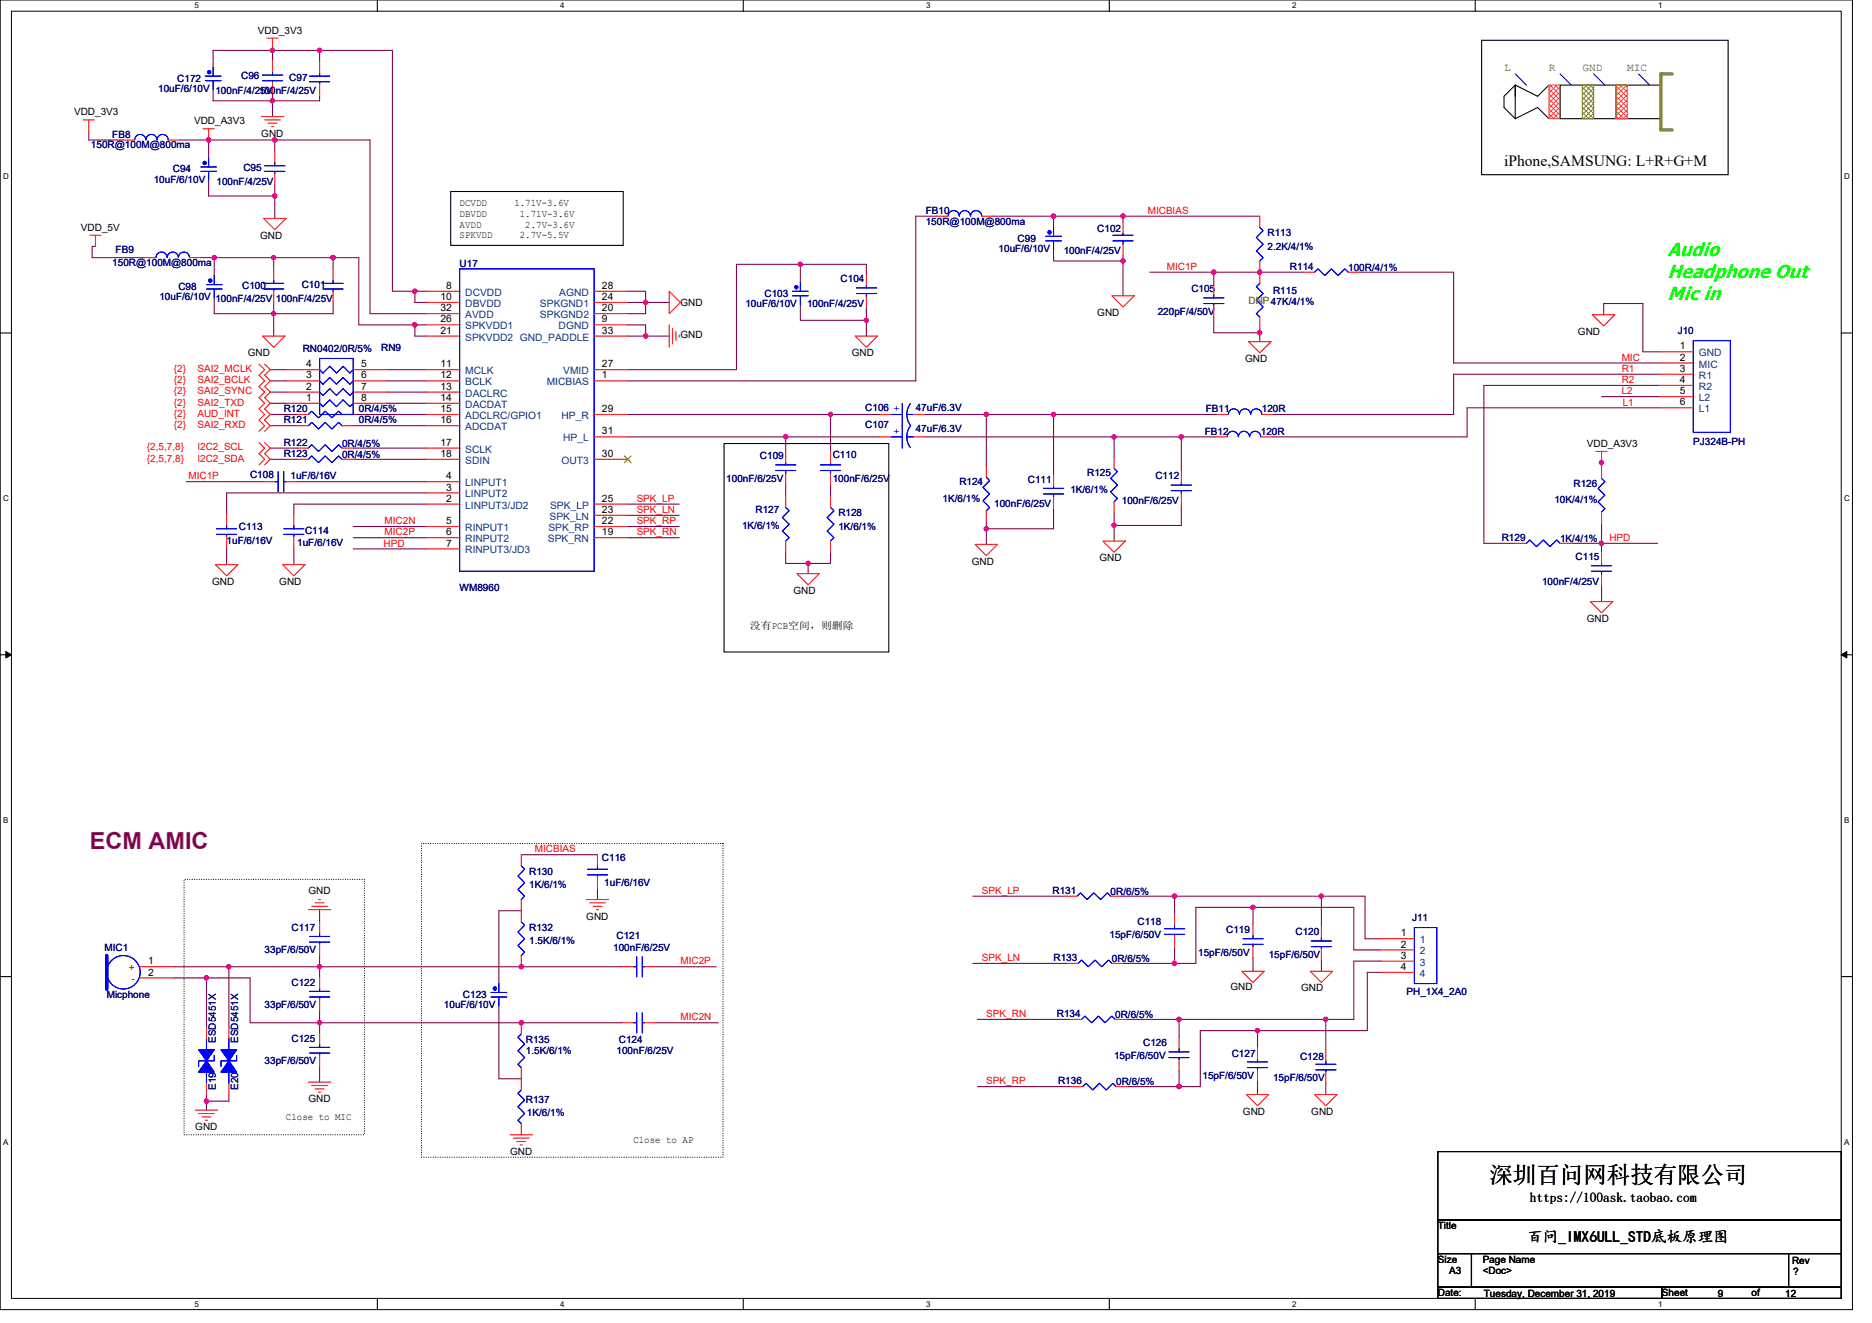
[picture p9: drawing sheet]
<svg xmlns="http://www.w3.org/2000/svg" width="297mm" height="210mm" viewBox="0 0 297 210" stroke-linecap="round" stroke-linejoin="round" font-family="sans-serif">
<path d="M0 0h293.9v207.9h-293.9zM1.8 1.8h290.4v204.3h-290.4z" fill="none" stroke="#000" stroke-width=".16"/>
<g fill="#fff">
<path d="M30.8 .2h.7v1.4h-.7z"/>
<path d="M30.8 206.3h.7v1.4h-.7z"/>
</g>
<path d="M59.9 0v1.8M59.9 206.1v1.8" fill="none" stroke="#000" stroke-width=".17"/>
<g fill="#fff">
<path d="M88.9 .2h.7v1.4h-.7z"/>
<path d="M88.9 206.3h.7v1.4h-.7z"/>
</g>
<path d="M117.9 0v1.8M117.9 206.1v1.8" fill="none" stroke="#000" stroke-width=".17"/>
<g fill="#fff">
<path d="M147 .2h.7v1.4h-.7z"/>
<path d="M147 206.3h.7v1.4h-.7z"/>
</g>
<path d="M176 0v1.8M176 206.1v1.8" fill="none" stroke="#000" stroke-width=".17"/>
<g fill="#fff">
<path d="M205 .2h.7v1.4h-.7z"/>
<path d="M205 206.3h.7v1.4h-.7z"/>
</g>
<path d="M234.1 0v1.8M234.1 206.1v1.8" fill="none" stroke="#000" stroke-width=".17"/>
<g fill="#fff">
<path d="M263.1 .2h.7v1.4h-.7z"/>
<path d="M263.1 206.3h.7v1.4h-.7z"/>
<path d="M.5 27.3h.9v1.4h-.9z"/>
<path d="M292.6 27.3h.9v1.4h-.9z"/>
<path d="M.5 78.4h.9v1.4h-.9z"/>
<path d="M292.6 78.4h.9v1.4h-.9z"/>
</g>
<path d="M0 52.9h1.8M292.2 52.9h1.7" fill="none" stroke="#000" stroke-width=".17"/>
<g fill="#fff">
<path d="M.5 129.5h.8v1.4h-.8z"/>
<path d="M292.6 129.5h.9v1.4h-.9z"/>
</g>
<path d="M0 103.9h1.8M292.2 103.9h1.7" fill="none" stroke="#000" stroke-width=".17"/>
<path d="M.9 103.4l.9 .5-.9 .5zM292.2 103.9l.8-.5v1z" fill="#000" stroke="#000" stroke-width=".16"/>
<g fill="#fff">
<path d="M.5 180.5h.8v1.4h-.8z"/>
<path d="M292.6 180.5h.9v1.4h-.9z"/>
</g>
<g fill="none" stroke="#000" stroke-width=".17">
<path d="M235.1 6.4h39.1v21.3h-39.1zM240.4 13.5l-1.7 1.8v1.8l1.7 1.7M240.4 13.5v1.8M240.4 13.5v5.3M240.4 13.5l3.6 1.8 1.8-1.8M240.4 18.8l3.6-1.7 1.8 1.7M247.5 13.5h16v5.3h-16zM251.1 13.5v5.3M256.4 13.5v5.3M71.5 30.4h27.4v8.5h-27.4zM114.9 70.4h26.1v33.1h-26.1zM0 155h1.8"/>
<path d="M292.2 155h1.7M228.2 182.8h64v10.8h-64zM228.2 193.6h64v5.4h-64zM228.2 199h5.3v5.3h-5.3zM233.5 199h50.3v5.3h-50.3zM283.8 199h8.4v5.3h-8.4zM228.2 204.3h35.5v1.8h-35.5zM263.7 204.3h28.5v1.8h-28.5z"/>
</g>
<path d="M29.2 139.6h28.6v40.5h-28.6zM66.9 133.9h47.8v49.8h-47.8z" fill="none" stroke="#000" stroke-width=".17" stroke-dasharray="0 .3"/>
<path d="M265.3 11.7h-1.8v8.9h1.8" fill="none" stroke="#808040" stroke-width=".53"/>
<g fill="#ff8000" stroke="#ff8000" stroke-width=".17">
<path d="M245.8 13.5v5.3h1.7v-5.3z" fill-rule="evenodd"/>
<path d="M256.4 13.5v5.3h1.8v-5.3z" fill-rule="evenodd"/>
</g>
<path d="M251.1 13.5v5.3h1.8v-5.3z" fill-rule="evenodd" fill="#808000" stroke="#808000" stroke-width=".17"/>
<g fill="none" stroke="#00f" stroke-width=".17">
<path d="M32.6 12.8h2.5M32.6 12.1h2.5M33.8 10.7v1.4M33.8 12.8v1.4M41.7 11.9h3.1M41.7 12.8h3.1M43.2 12.8v.4M43.2 11.4v.5M49.1 12.1h3.2M49.1 13h3.2M50.7 13v.3M50.7 11.6v.5"/>
<path d="M240.4 11.7l1.8 1.8M260 11.7l1.8 1.8M21.4 22.2a.88 .88 0 0 1 .9-.9 .88 .88 0 0 1 .8 .9M23.2 22.2a.88 .88 0 0 1 .8-.9 .88 .88 0 0 1 .9 .9 .89 .89 0 0 1 .9-.9 .89 .89 0 0 1 .9 .9M31.9 27.2h2.5M31.9 26.5h2.5M33.1 25.1v1.4M33.1 27.2v1.4M42 26.3h3.2M42 27.2h3.2M43.6 27.2v.4M43.6 25.8v.5"/>
<path d="M150.4 34.3a.88 .88 0 0 1 .9-.9 .88 .88 0 0 1 .9 .9 .89 .89 0 0 1 .9-.9 .89 .89 0 0 1 .9 .9 .89 .89 0 0 1 .9-.9 .89 .89 0 0 1 .9 .9M165.9 38.2h2.5M165.9 37.5h2.5M167.2 36.1v1.4M167.2 38.2v1.4M176.6 38.2h3.2M176.6 37.3h3.2M178.2 37v.3M178.2 38.2v.6M199.9 36.1l.5 .5-1.1 1.1 1.1 1.1-1.1 1 1.1 1.1-.5 .5M24.8 40.9a.88 .88 0 0 1 .8-.9 .88 .88 0 0 1 .9 .9 .89 .89 0 0 1 .9-.9 .89 .89 0 0 1 .9 .9M28.3 40.9a.88 .88 0 0 1 .9-.9 .88 .88 0 0 1 .9 .9"/>
<path d="M32.8 45.9h2.4M32.8 45.2h2.4M34 43.7v1.5M34 45.9v1.4M41.8 45h3.2M41.8 45.9h3.2M43.4 45.9v.3M43.4 44.4v.6M50.7 56.9h5.3v8.9h-5.3zM50.7 58.7l.5 .5 1.1-1.1 1.1 1.1 1-1.1 1.1 1.1 .5-.5M51.2 45h3.2M51.2 45.9h3.2"/>
<path d="M52.8 45.9v.3M52.8 44.4v.6M72.9 42.7h21.4v48h-21.4zM125.7 46.9h2.5M125.7 46.2h2.5M127 44.8v1.4M127 46.9v1.5M135.9 46.6h3.2M135.9 45.7h3.2M137.5 45.3v.4M137.5 46.6v.5M191 47.3h3.2"/>
<path d="M191 48.2h3.2M192.6 48.2v.3M192.6 46.8v.5M199.9 45l-.6 .5 1.1 1.1-1.1 1 1.1 1.1-1.1 1.1 .6 .5M208.6 43.2l.5-.5 1.1 1 1.1-1 1 1 1.1-1 .5 .5M268.7 54.1h5.9v14.5h-5.9zM43.6 76.5h.5M44.1 74.8v3.3M45 74.8v3.3M45 76.5h.4M48.9 71.1l.6-.5 1 1 1.1-1 1.1 1 1-1 .6 .5M48.9 65.8l.6-.5 1 1 1.1-1 1.1 1 1-1 .6 .5"/>
<path d="M48.9 72.9l.6-.5 1 1 1.1-1 1.1 1 1-1 .6 .5M48.9 67.6l.6-.6 1 1.1 1.1-1.1 1.1 1.1 1-1.1 .6 .6M50.7 62.2l.5 .6 1.1-1.1 1.1 1.1 1-1.1 1.1 1.1 .5-.6M50.7 60.5l.5 .5 1.1-1.1 1.1 1.1 1-1.1 1.1 1.1 .5-.5M56 64l-.5 .5-1.1-1-1 1-1.1-1-1.1 1-.5-.5M123.1 74.7h3.2M123.1 73.8h3.2M124.7 73.4v.4M124.7 74.7v.5M130.2 74.7h3.2M130.2 73.8h3.2M131.8 73.4v.4"/>
<path d="M131.8 74.7v.5M141.4 69.3h1.8M141.4 65.8h1.8M143.2 64v7.1M143.9 69.3h1M143.9 65.8h1M144.5 67.6a2.86 2.86 0 0 0 0 3.4M144.5 64.1a2.86 2.86 0 0 0 0 3.4M156.5 75.7l.5 .6-1 1 1 1.1-1 1.1 1 1-.5 .6M165.6 78.4h3.2M165.6 77.5h3.2M167.2 77.2v.3"/>
<path d="M167.2 78.4v.6M176.8 74.3l.5 .5-1.1 1.1 1.1 1.1-1.1 1.1 1.1 1-.5 .6M185.8 77.9h3.2M185.8 77h3.2M187.4 76.6v.4M187.4 77.9v.5M194.7 69.3a.88 .88 0 0 1 .9-.8 .88 .88 0 0 1 .9 .8M194.9 65.8a.88 .88 0 0 1 .9-.9 .88 .88 0 0 1 .9 .9M196.5 69.3a.88 .88 0 0 1 .9-.8 .88 .88 0 0 1 .9 .8M196.7 65.8a.88 .88 0 0 1 .9-.9 .88 .88 0 0 1 .8 .9M198.3 69.3a.88 .88 0 0 1 .9-.8 .88 .88 0 0 1 .8 .8M198.5 65.8a.88 .88 0 0 1 .8-.9 .88 .88 0 0 1 .9 .9"/>
<path d="M254.1 75.9l.6 .6-1.1 1 1.1 1.1-1.1 1.1 1.1 1-.6 .6M34.4 83.9h3.1M34.4 84.8h3.1M36 84.8v.4M36 83.4v.5M45 83.9h3.2M45 84.8h3.2M46.6 84.8v.4M46.6 83.4v.5M124.7 80.5l.5 .6-1.1 1 1.1 1.1-1.1 1.1 1.1 1-.5 .6M131.8 80.5l.5 .6-1 1 1 1.1-1 1.1 1 1-.5 .6M242.2 86.2l.5-.5 1.1 1.1 1.1-1.1 1 1.1 1.1-1.1 .5 .5"/>
<path d="M252.5 90.7h3.2M252.5 89.8h3.2M254.1 89.4v.4M254.1 90.7v.5M82.7 137.4l.5 .6-1 1 1 1.1-1 1.1 1 1-.5 .6M93.2 138h3.2M93.2 138.9h3.2M94.8 138.9v.3M94.8 137.4v.6M49.1 148.6h3.2M49.1 149.5h3.2M49.1 157.4h3.2"/>
<path d="M49.1 158.2h3.2M50.7 149.5v.4M50.7 148.1v.5M50.7 158.2v.4M50.7 156.8v.6M77.9 158.2h2.5M77.9 157.5h2.5M79.2 156.1v1.4M79.2 158.2v1.5M82.7 146.3l.5 .6-1 1 1 1.1-1 1.1 1 1-.5 .6M100.5 153.4h.5M101 151.8v3.2"/>
<path d="M101.9 151.8v3.2M101.9 153.4h.4M170.9 142.2l.5-.5 1.1 1.1 1.1-1.1 1 1.1 1.1-1.1 .5 .5M171.1 152.9l.5-.5 1.1 1 1.1-1 1 1 1.1-1 .5 .5M184.8 147.4h3.2M184.8 148.3h3.2M186.4 148.3v.3M186.4 146.9v.5M197.2 149h3.2M197.2 149.9h3.2M198.8 149.9v.3M198.8 148.5v.5"/>
<path d="M208.1 149.4h3.2M208.1 150.2h3.2M209.7 150.2v.4M209.7 148.8v.6M224.4 147.2h3.6v8.9h-3.6zM32.8 164.8v1.8M32.8 170.2v1.7M34 167.5v.9h-2.5v.9M36.3 164.8v1.8M36.3 170.2v1.7M37.5 167.5v.9h-2.4v.9M49.1 166.2h3.2"/>
<path d="M49.1 167.1h3.2M50.7 167.1v.4M50.7 165.7v.5M82.7 173l-.5 .5 1 1.1-1 1.1 1 1-1 1.1 .5 .5M82.7 164.1l-.5 .5 1 1.1-1 1.1 1 1.1-1 1 .5 .5M100.5 162.3h.5M101 160.7v3.2M101.9 160.7v3.2M101.9 162.3h.4M171.6 161.8l.5-.5 1.1 1 1.1-1 1 1 1.1-1 .6 .5M171.8 172.5l.5-.6 1.1 1.1 1.1-1.1 1 1.1 1.1-1.1 .5 .6M185.5 167h3.2"/>
<path d="M185.5 167.9h3.2M187.1 167.9v.3M187.1 166.4v.6M197.9 168.6h3.2M197.9 169.4h3.2M199.5 169.4v.4M199.5 168v.6M208.8 168.9h3.2M208.8 169.8h3.2M210.4 169.8v.4M210.4 168.4v.5"/>
<circle cx="19.6" cy="154.3" r="2.66"/>
</g>
<path d="M247.5 11.7l1.8 1.8M252.9 11.7l1.8 1.8" fill="none" stroke="#0000a0" stroke-width=".17"/>
<g fill="none" stroke="#800040" stroke-width=".17">
<path d="M33.8 14.2v1.8h9.4M43.2 7.8v.2M43.2 14.9v1.1M43.2 16v2.5M43.2 8h7.5M43.2 8v1.6M43.2 8h-9.4v2.7M50.7 8v1.8M50.7 15.1v.9h-7.5M50.7 8h11.6v38.2h3.5M14.1 20.8v1.4h5.5M15.2 39.1h-.6v1.8h8.4"/>
<path d="M28.5 22.2h4.6M33.1 22.2v2.9M33.1 22.2h10.5M33.1 28.6v2.5h10.5v3.6M43.6 22.2h15.1v27.6h8.9M43.6 29.3v1.8M43.6 22.2v1.8M148.7 34.3h-3.4v26.2h-45.7M157.6 34.3h9.6M167.2 39.6v1.8h11v5.5M167.2 34.3v1.8M167.2 34.3h11"/>
<path d="M178.2 34.3h21.7M178.2 34.3v.9M31.9 40.9h2.1M34 40.9h9.4M34 47.3v2.5h9.4M34 40.9v2.8M42.9 58.7h2.5M43.4 48v1.8M43.4 40.9h9.4M43.4 40.9v1.8M43.4 49.8v3.5M52.8 40.9v1.8"/>
<path d="M52.8 40.9h4.1v10.7h8.9M52.8 48v1.8h-9.4M61.4 58.7h6.2M65.8 46.2h1.8M65.8 51.6h1.8M65.8 46.2v1.8h1.8M65.8 51.6v1.7h1.8M99.6 48h2.8v1.8h-2.8M99.6 51.6h2.8v1.7M99.6 46.2h2.8v1.8h3.8M99.6 53.3h2.8M102.4 53.3h3.8"/>
<path d="M127 42h10.5v1.6M127 48.4v2.4h10.5v2.5M127 42v2.8M127 42h-10.1v16.7h-17.3M137.5 48.9v1.9M178.2 40.5v.9M182.5 43.2h10.1M192.6 43.2v1.8M192.6 43.2h14.2M192.6 50.3v2.5h7.3M199.9 52.1v.7M199.9 52.8v1.4"/>
<path d="M215.7 43.2h14.9l.1 14.4h32.7M254.5 50v-1.8h6.2v7.6h2.7M263.4 59.4h-32.8l.1 6.4h-28.7M29.5 76.5h12.3M42.9 71.1h4.3M42.9 72.9h4.3M42.9 64h2.5M42.9 62.2h2.5M42.9 60.5h2.5M42.9 65.8h4.3M42.9 67.6h4.3M47.2 76.5h20.4"/>
<path d="M56 67.6h11.6M56 65.8h11.6M56 71.1h11.6M56 72.9h11.6M61.4 64h6.2M61.4 60.5h6.2M61.4 62.2h6.2M67.6 78.2h-31.6v3.4M99.6 69.3h25.1M99.6 65.8h32.2M124.7 69.3h14.9M124.7 77v1.8"/>
<path d="M124.7 69.3v2.3M131.8 65.8v5.8M131.8 77v1.8M131.8 65.8h7.8M146.7 69.3h30.1M146.7 65.8h9.8v8.2M156.5 65.8h10.7v9.6M167.2 65.8h25.9M176.8 69.3h10.6M176.8 69.3v3.2M187.4 69.3h5.6M187.4 69.3v5.5"/>
<path d="M254.1 73.3v.8M254.1 62.9h9.3M263.4 64.7h-30.6v4.6h-31M263.4 61.2h-27.9v25h4.9M36 87v2.6M46.6 87v2.6M56 85.3h11.6M56 83.6h11.6M56 87.1h11.6M67.6 80h-21v1.6M99.6 85.3h8.2M99.6 83.6h8.2"/>
<path d="M99.6 81.8h8.2M99.6 80h8.2M124.7 87.7v1.7h3.5M128.2 89.4v1.6M131.8 87.7v1.7h-3.6M156.5 83.9v2.5M156.5 82.8v1.1M167.2 80.7v3.2h-10.7M176.8 81.4v2M176.8 83.4v2.5M187.4 80.2v3.2h-10.6M249.3 86.2h4.8"/>
<path d="M254.1 83v3.2M254.1 86.2h8.9M254.1 86.2v1.5M254.1 93v2.5M82.7 135.7h12.1M27.6 155.2h5.2M27.6 153.4h8.7M32.8 155.2v7.8M32.8 155.2h6.9v7.1h11M36.3 153.4v9.6M36.3 153.4h14.4M50.7 153.4v1.6"/>
<path d="M50.7 151.7v1.7M50.7 144.4v1.9M50.7 153.4h48M79.2 159.7v11.5h3.5M82.7 144.5h-3.5v11.6M94.8 141v1.8M104.1 153.4h9.6M154.4 142.2h14.7M154.4 152.9h14.9M178 142.2h8.4v2.9M178.2 152.9h8.2M186.4 150.4v2.5"/>
<path d="M186.4 142.2h23.3M198.8 144h-9v8.9h-3.4M198.8 144h16v6.8h4.3M198.8 152v2.2M198.8 144v2.7M209.7 142.2h6.9v6.8h2.5M209.7 152.4v1.8M209.7 142.2v4.8M219.1 154.3h-2.1v9.3h-17.5M219.1 152.5h-4.3v9.3h-4.4M32.8 173.7v1.1M32.8 174.8v1.4"/>
<path d="M36.3 173.7v1.1h-3.5M50.7 160.4v1.9M50.7 169.3v2.4M50.7 162.3v1.6M50.7 162.3h48M104.1 162.3h9.9M155.1 161.8h14.7M155.1 172.5h14.9M178.7 161.8h8.4v2.8M178.9 172.5h8.2M187.1 161.8h23.3M187.1 170v2.5"/>
<path d="M199.5 166.2v-2.6h-9v8.9h-3.4M199.5 171.6v2.1M210.4 161.8v4.8M210.4 171.9v1.8"/>
</g>
<g fill="#f0f" stroke="#f0f" stroke-width=".17">
<circle cx="156.5" cy="65.8" r=".35"/>
<circle cx="43.6" cy="22.2" r=".35"/>
<circle cx="33.1" cy="22.2" r=".34"/>
<circle cx="43.6" cy="31.1" r=".35"/>
<circle cx="65.8" cy="46.2" r=".35"/>
<circle cx="156.5" cy="83.9" r=".35"/>
<circle cx="176.8" cy="69.3" r=".34"/>
<circle cx="176.8" cy="83.4" r=".34"/>
<circle cx="167.2" cy="65.8" r=".35"/>
<circle cx="187.4" cy="69.3" r=".34"/>
<circle cx="65.8" cy="51.5" r=".35"/>
<circle cx="167.2" cy="34.3" r=".35"/>
<circle cx="178.2" cy="41.4" r=".35"/>
<circle cx="102.4" cy="48" r=".34"/>
<circle cx="127" cy="41.9" r=".34"/>
<circle cx="137.5" cy="50.8" r=".35"/>
<circle cx="102.4" cy="53.3" r=".34"/>
<circle cx="186.4" cy="142.2" r=".35"/>
<circle cx="186.4" cy="152.9" r=".35"/>
<circle cx="209.6" cy="142.2" r=".34"/>
<circle cx="198.8" cy="144" r=".35"/>
<circle cx="43.4" cy="40.9" r=".34"/>
<circle cx="34" cy="40.9" r=".34"/>
<circle cx="43.4" cy="49.8" r=".34"/>
<circle cx="52.8" cy="40.9" r=".35"/>
<circle cx="199.9" cy="43.2" r=".34"/>
<circle cx="192.6" cy="43.2" r=".35"/>
<circle cx="178.2" cy="34.3" r=".35"/>
<circle cx="199.9" cy="52.8" r=".34"/>
<circle cx="199.5" cy="163.6" r=".35"/>
<circle cx="210.4" cy="161.8" r=".35"/>
<circle cx="187.1" cy="161.8" r=".35"/>
<circle cx="187.1" cy="172.5" r=".35"/>
<circle cx="82.7" cy="153.4" r=".35"/>
<circle cx="50.7" cy="153.4" r=".35"/>
<circle cx="82.7" cy="162.3" r=".35"/>
<circle cx="50.7" cy="162.3" r=".35"/>
<circle cx="36.3" cy="153.4" r=".34"/>
<circle cx="32.7" cy="155.2" r=".34"/>
<circle cx="32.7" cy="174.8" r=".34"/>
<circle cx="131.8" cy="65.8" r=".34"/>
<circle cx="124.7" cy="69.3" r=".34"/>
<circle cx="128.2" cy="89.4" r=".34"/>
<circle cx="254.1" cy="86.2" r=".34"/>
<circle cx="43.2" cy="8" r=".35"/>
<circle cx="43.2" cy="16" r=".35"/>
<circle cx="50.7" cy="8" r=".35"/>
<circle cx="254.1" cy="73.4" r=".34"/>
</g>
<g fill="none" stroke="#f00" stroke-width=".17">
<path d="M13.2 19h1.8M14.1 19v1.8M33.8 10.7h.1M33.8 14.2h.1M41.5 18.5h3.5M42 19h2.5M42.4 6.1h1.7M42.5 19.6h1.5M43.2 6.1v1.7M43.2 13.2v1.7M43.2 9.6v1.8M50.7 13.3v1.8"/>
<path d="M50.7 9.8v1.8M14.3 37.3h1.7M15.2 37.3v1.8M19.6 22.2h1.8M26.7 22.2h1.8M32.2 20.4h1.8M33.1 20.4v1.8M33.1 25.1h.1M33.1 28.6h.1M41.8 34.7h3.6l-1.8 1.7zM43.1 20.1h.3M43.6 27.6v1.7"/>
<path d="M43.6 24v1.8M148.7 34.3h1.7M155.8 34.3h1.8M167.2 36.1h.1M167.2 39.6h.1M178.2 35.2v1.8M178.2 38.8v1.7M199.9 34.3v1.8M23 40.9h1.8M30.1 40.9h1.8M34 43.7h.1M34 47.3h.1"/>
<path d="M41.1 57.8l.9 .9-.9 .9 .9 .9-.9 .8 .9 .9-.9 .9 .9 .9-.9 .9 .9 .9-.9 .9 .9 .9-.9 .9M41.7 53.3h3.5l-1.8 1.8zM42 57.8l.9 .9-.9 .9 .9 .9-.9 .8 .9 .9-.9 .9 .9 .9-.9 .9 .9 .9-.9 .9 .9 .9-.9 .9M43.4 46.2v1.8M43.4 42.7v1.7M45.4 58.7h5.3M52.8 46.2v1.8M52.8 42.7v1.7M56 58.7h5.4M67.6 49.8h5.3M67.6 46.2h5.3M67.6 58.7h5.3"/>
<path d="M67.6 53.3h5.3M67.6 48h5.3M67.6 51.6h5.3M94.3 58.7h5.3M94.3 53.3h5.3M94.3 49.8h5.3M94.3 48h5.3M94.3 46.2h5.3M94.3 51.6h5.3M106.2 51.6v3.5M106.2 46.2l1.8 1.8-1.8 1.8zM106.7 52.1v2.5"/>
<path d="M107.2 52.6v1.5M107.8 53.2v.3M127 44.8h.1M127 48.4h.1M135.7 53.3h3.6l-1.8 1.8zM137.5 43.6v1.7M137.5 47.1v1.8M176.4 46.9h3.6l-1.8 1.8zM192.6 48.5v1.8M192.6 45v1.8M198.1 54.2h3.6l-1.8 1.8zM199.9 41.4v3.6"/>
<path d="M199.9 50.3v1.8M206.8 43.2h1.8M213.9 43.2h1.8M252.7 50h3.5l-1.7 1.7zM263.4 55.8h5.3M263.4 57.6h5.3M263.4 59.4h5.3M41.1 70.2l.9 .9-.9 .9 .9 .9-.9 .9M41.8 76.5h1.8M42 70.2l.9 .9-.9 .9 .9 .9-.9 .9M45.4 76.5h1.8M45.4 64h5.3"/>
<path d="M45.4 62.2h5.3M45.4 60.5h5.3M47.2 71.1h1.7M47.2 65.8h1.7M47.2 72.9h1.7M47.2 67.6h1.7M54.3 71.1h1.7M54.3 65.8h1.7M54.3 72.9h1.7M54.3 67.6h1.7M56 60.5h5.4M56 62.2h5.4"/>
<path d="M56 64h5.4M67.6 71.1h5.3M67.6 62.2h5.3M67.6 60.5h5.3M67.6 65.8h5.3M67.6 78.2h5.3M67.6 76.5h5.3M67.6 72.9h5.3M67.6 67.6h5.3M67.6 64h5.3M94.3 72.9h5.3M94.3 65.8h5.3"/>
<path d="M94.3 69.3h5.3M94.3 60.5h5.3M124.7 71.6v1.8M124.7 75.2v1.8M124.7 78.8v1.7M131.8 71.6v1.8M131.8 75.2v1.8M131.8 78.8v1.7M139.6 69.3h1.8M139.6 65.8h1.8M144.9 69.3h1.8M144.9 65.8h1.8"/>
<path d="M156.5 74v1.7M167.2 75.4v1.8M167.2 79v1.7M176.8 72.5v1.8M176.8 79.7v1.7M187.4 74.8v1.8M187.4 78.4v1.8M193 69.3h1.7M193.1 65.8h1.8M200.1 69.3h1.7M200.2 65.8h1.8M253.2 71.6h1.8"/>
<path d="M254.1 71.6v1.8M254.1 74.1v1.8M263.4 61.2h5.3M263.4 62.9h5.3M263.4 64.7h5.3M34.2 89.6h3.5l-1.7 1.8zM36 85.2v1.8M36 81.6v1.8M44.8 89.6h3.6l-1.8 1.8zM46.6 85.2v1.8M46.6 81.6v1.8M67.6 83.6h5.3"/>
<path d="M67.6 85.3h5.3M67.6 80h5.3M67.6 87.1h5.3M94.3 85.3h5.3M94.3 83.6h5.3M94.3 81.8h5.3M94.3 80h5.3M124.7 85.9v1.8M126.4 91h3.6l-1.8 1.8zM131.8 85.9v1.8M154.7 86.4h3.6l-1.8 1.8zM156.5 81.1v1.7"/>
<path d="M175 85.9h3.6l-1.8 1.8zM240.4 86.2h1.8M247.5 86.2h1.8M252.3 95.5h3.6l-1.8 1.8zM254.1 87.7v1.7M254.1 91.2v1.8M254.1 81.3v1.7M82.7 135.7v1.7M94.8 139.2v1.8M94.8 135.7v1.7M22.3 153.4h5.3M22.3 155.2h5.3"/>
<path d="M48.9 144.4h3.6M49.5 143.8h2.5M50 143.3h1.4M50.5 142.8h.4M50.7 149.9v1.8M50.7 146.3v1.8M50.7 158.6v1.8M50.7 155v1.8M79.2 156.1h.1M79.2 159.7h.1M82.7 142.8v3.5M82.7 151.7v1.7"/>
<path d="M93 142.8h3.6M93.6 143.3h2.5M94.1 143.8h1.4M94.6 144.4h.4M98.7 153.4h1.8M102.3 153.4h1.8M169.1 142.2h1.8M169.3 152.9h1.8M176.2 142.2h1.8M176.4 152.9h1.8M186.4 148.6v1.8M186.4 145.1v1.8"/>
<path d="M197 154.2h3.6l-1.8 1.7zM198.8 150.2v1.8M198.8 146.7v1.8M207.9 154.2h3.6l-1.8 1.7zM209.7 150.6v1.8M209.7 147v1.8M219.1 149h5.3M219.1 150.8h5.3M219.1 152.5h5.3M219.1 154.3h5.3M31 176.2h3.5M31.5 176.7h2.5"/>
<path d="M32 177.3h1.5M32.6 177.8h.3M32.8 163v1.8M32.8 171.9v1.8M36.3 163v1.8M36.3 171.9v1.8M48.9 171.7h3.6M49.5 172.3h2.5M50 172.8h1.4M50.5 173.4h.4M50.7 167.5v1.8M50.7 163.9v1.8"/>
<path d="M82.7 178.3v1.8M82.7 169.4v3.6M82.7 162.3v1.8M98.7 162.3h1.8M102.3 162.3h1.8M169.8 161.8h1.8M170 172.5h1.8M177 161.8h1.7M177.1 172.5h1.8M187.1 168.2v1.8M187.1 164.6v1.8M197.8 173.7h3.5l-1.8 1.8z"/>
<path d="M199.5 169.8v1.8M199.5 166.2v1.8M208.6 173.7h3.5l-1.7 1.8zM210.4 170.2v1.7M210.4 166.6v1.8M80.9 180.1h3.6M81.5 180.6h2.5M82 181.2h1.4M82.5 181.7h.4"/>
</g>
<path d="M16.9 151.7v5.3" fill="none" stroke="#00f" stroke-width=".53"/>
<g fill="#00f" stroke="#00f" stroke-width=".17">
<path d="M31.5 166.6h2.5l-1.2 1.8z" fill-rule="evenodd"/>
<path d="M32.8 168.4l1.2 1.8h-2.5z" fill-rule="evenodd"/>
<path d="M31.5 166.6h2.5l-1.2 1.8z" fill-rule="evenodd"/>
<path d="M32.8 168.4l1.2 1.8h-2.5z" fill-rule="evenodd"/>
<path d="M35.1 166.6h2.4l-1.2 1.8z" fill-rule="evenodd"/>
<path d="M36.3 168.4l1.2 1.8h-2.4z" fill-rule="evenodd"/>
<path d="M35.1 166.6h2.4l-1.2 1.8z" fill-rule="evenodd"/>
<path d="M36.3 168.4l1.2 1.8h-2.4z" fill-rule="evenodd"/>
<circle cx="166.5" cy="36.9" r=".26"/>
<circle cx="32.5" cy="25.9" r=".26"/>
<circle cx="33.2" cy="11.4" r=".25"/>
<circle cx="78.5" cy="156.9" r=".26"/>
<circle cx="33.4" cy="44.5" r=".26"/>
<circle cx="126.4" cy="45.6" r=".25"/>
</g>
<path d="M99.1 72.4l1.1 1M100.1 72.4l-1 1" fill="none" stroke="#804000" stroke-width=".16"/>
<text font-size="3.7" fill="#800080" x="14.3" y="134.7">ECM AMIC</text>
<text font-size="3.7" x="236.3" y="187.7">深圳百问网科技有限公司</text>
<g font-size="3" fill="#0f0">
<text x="264.6" y="40.7">Audio</text>
<text x="264.6" y="44.1">Headphone Out</text>
<text x="264.6" y="47.6">Mic in</text>
</g>
<g font-size="2.5">
<text x="238.7" y="26.4">iPhone,SAMSUNG: L+R+G+M</text>
<text x="242.4" y="197.2">百问_IMX6ULL_STD底板原理图</text>
</g>
<text font-size="2.1" x="242.7" y="190.8">https://100ask.taobao.com</text>
<g font-size="1.8" fill="#008000">
<text x="238.7" y="11.3">L</text>
<text x="245.8" y="11.3">R</text>
<text x="251.1" y="11.3">GND</text>
<text x="258.2" y="11.3">MIC</text>
</g>
<g font-size="1.6">
<text x="40.9" y="5.3">VDD_3V3</text>
<text x="11.8" y="18.3">VDD_3V3</text>
<text x="30.8" y="19.7">VDD_A3V3</text>
<text x="41.5" y="21.7">GND</text>
<text x="72.9" y="32.7">DCVDD</text>
<text x="72.9" y="34.4">DBVDD</text>
<text x="81.6" y="32.7">1.71V-3.6V</text>
<text x="82.5" y="34.4">1.71V-3.6V</text>
<text x="12.8" y="36.6">VDD_5V</text>
<text x="41.3" y="37.9">GND</text>
<text x="72.9" y="36.1">AVDD</text>
<text x="72.9" y="37.8">SPKVDD</text>
<text x="82.5" y="37.8">2.7V-5.5V</text>
<text x="83.3" y="36.1">2.7V-3.6V</text>
<text x="69.9" y="47.6">10</text>
<text x="70.8" y="45.8">8</text>
<text x="95.5" y="45.8">28</text>
<text x="95.5" y="47.6">24</text>
<text x="69.9" y="49.4">32</text>
<text x="69.9" y="53">21</text>
<text x="69.9" y="51.2">26</text>
<text x="95.5" y="51.2">9</text>
<text x="95.5" y="53">33</text>
<text x="95.5" y="49.4">20</text>
<text x="108" y="53.7">GND</text>
<text x="108" y="48.5">GND</text>
<text x="174.1" y="50.1">GND</text>
<text x="250.4" y="53.1">GND</text>
<text x="39.3" y="56.5">GND</text>
<text x="48.6" y="58.3">4</text>
<text x="57.3" y="58.3">5</text>
<text x="69.9" y="58.3">11</text>
<text x="95.5" y="58.3">27</text>
<text x="135.2" y="56.5">GND</text>
<text x="197.6" y="57.4">GND</text>
<text x="266.5" y="55.5">1</text>
<text x="266.5" y="57.2">2</text>
<text x="266.5" y="59">3</text>
<text x="48.6" y="63.6">1</text>
<text x="48.6" y="61.8">2</text>
<text x="48.6" y="60.1">3</text>
<text x="57.3" y="60.1">6</text>
<text x="57.3" y="61.8">7</text>
<text x="57.3" y="63.6">8</text>
<text x="69.9" y="61.8">13</text>
<text x="69.9" y="60.1">12</text>
<text x="69.9" y="65.4">15</text>
<text x="69.9" y="63.6">14</text>
<text x="95.5" y="60.1">1</text>
<text x="95.5" y="65.4">29</text>
<text x="266.5" y="60.8">4</text>
<text x="266.5" y="62.6">5</text>
<text x="266.5" y="64.3">6</text>
<text x="69.9" y="70.7">17</text>
<text x="69.9" y="67.2">16</text>
<text x="95.5" y="69">31</text>
<text x="251.8" y="70.9">VDD_A3V3</text>
<text x="69.9" y="72.5">18</text>
<text x="70.8" y="77.9">3</text>
<text x="70.8" y="76.1">4</text>
<text x="95.5" y="72.5">30</text>
<text x="70.8" y="83.2">5</text>
<text x="70.8" y="79.6">2</text>
<text x="95.5" y="79.6">25</text>
<text x="95.5" y="83.2">22</text>
<text x="95.5" y="81.4">23</text>
<text x="70.8" y="85">6</text>
<text x="70.8" y="86.7">7</text>
<text x="95.5" y="85">19</text>
<text x="154.2" y="89.6">GND</text>
<text x="174.5" y="89.1">GND</text>
<text x="33.7" y="92.8">GND</text>
<text x="44.3" y="92.8">GND</text>
<text x="125.9" y="94.2">GND</text>
<text x="119" y="99.8">没有PCB空间，则删除</text>
<text x="251.8" y="98.7">GND</text>
<text x="48.9" y="141.9">GND</text>
<text x="93" y="146">GND</text>
<text x="222.3" y="148.6">1</text>
<text x="23.5" y="154.8">2</text>
<text x="23.5" y="153.1">1</text>
<text x="222.3" y="150.4">2</text>
<text x="222.3" y="152.2">3</text>
<text x="222.3" y="153.9">4</text>
<text x="195.3" y="157.2">GND</text>
<text x="206.5" y="157.4">GND</text>
<text x="31" y="179.4">GND</text>
<text x="45.4" y="177.8">Close to MIC</text>
<text x="48.9" y="174.9">GND</text>
<text x="197.2" y="176.9">GND</text>
<text x="208.1" y="176.9">GND</text>
<text x="80.9" y="183.3">GND</text>
<text x="100.5" y="181.4">Close to AP</text>
<text x="228.2" y="195.1">Title</text>
<text x="228.2" y="200.4">Size</text>
<text x="229.9" y="202.2">A3</text>
<text x="235.3" y="200.4">Page Name</text>
<text x="235.3" y="202.2">&lt;Doc&gt;</text>
<text x="284.3" y="200.6">Rev</text>
<text x="284.5" y="202.3">?</text>
<text x="228.2" y="205.7">Date:</text>
<text x="235.5" y="205.9">Tuesday, December 31, 2019</text>
<text x="263.7" y="205.7">Sheet</text>
<text x="272.6" y="205.9">9</text>
<text x="277.9" y="205.7">of</text>
<text x="283.3" y="205.9">12</text>
</g>
<g font-size="1.6" fill="#000080">
<text x="25.1" y="14.6">10uF/6/10V 100nF/4/25V</text>
<text x="28.1" y="13">C172</text>
<text x="38.3" y="12.6">C96</text>
<text x="41.1" y="14.9">100nF/4/25V</text>
<text x="45.9" y="12.8">C97</text>
<text x="14.4" y="23.5">150R@100M@800ma</text>
<text x="17.8" y="21.9">FB8</text>
<text x="24.4" y="29">10uF/6/10V</text>
<text x="27.4" y="27.4">C94</text>
<text x="34.4" y="29.3">100nF/4/25V</text>
<text x="38.6" y="27.2">C95</text>
<text x="146.9" y="34">FB10</text>
<text x="146.9" y="35.7">150R@100M@800ma</text>
<text x="18.3" y="40.2">FB9</text>
<text x="158.5" y="40">10uF/6/10V</text>
<text x="161.5" y="38.4">C99</text>
<text x="168.8" y="40.4">100nF/4/25V</text>
<text x="174.1" y="36.8">C102</text>
<text x="201.1" y="37.5">R113</text>
<text x="201.1" y="39.6">2.2K/4/1%</text>
<text x="17.8" y="42.1">150R@100M@800ma</text>
<text x="25.3" y="47.6">10uF/6/10V</text>
<text x="28.3" y="46">C98</text>
<text x="38.4" y="45.9">C100</text>
<text x="47.9" y="45.7">C101</text>
<text x="72.9" y="42.3">U17</text>
<text x="121.3" y="47.1">C103</text>
<text x="133.4" y="44.8">C104</text>
<text x="189" y="46.4">C105</text>
<text x="202" y="46.6">R115</text>
<text x="204.7" y="42.8">R114</text>
<text x="213.9" y="43">100R/4/1%</text>
<text x="34.2" y="48">100nF/4/25V 100nF/4/25V</text>
<text x="118.3" y="48.7">10uF/6/10V</text>
<text x="128.1" y="48.7">100nF/4/25V</text>
<text x="183.7" y="50">220pF/4/50V</text>
<text x="266.2" y="53">J10</text>
<text x="48" y="55.8">RN0402/0R/5%</text>
<text x="60.5" y="55.6">RN9</text>
<text x="45" y="65.4">R120</text>
<text x="56.9" y="65.4">0R/4/5%</text>
<text x="137.3" y="65.3">C106</text>
<text x="145.3" y="65.3">47uF/6.3V</text>
<text x="191.3" y="65.4">FB11</text>
<text x="200.2" y="65.4">120R</text>
<text x="45" y="70.8">R122</text>
<text x="45" y="67.2">R121</text>
<text x="54.3" y="70.9">0R/4/5%</text>
<text x="56.9" y="67.2">0R/4/5%</text>
<text x="137.3" y="67.9">C107</text>
<text x="145.3" y="68.6">47uF/6.3V</text>
<text x="191.2" y="69">FB12</text>
<text x="200.1" y="69">120R</text>
<text x="268.7" y="70.6">PJ324B-PH</text>
<text x="39.7" y="75.9">C108</text>
<text x="45" y="72.5">R123</text>
<text x="46.1" y="76.1">1uF/6/16V</text>
<text x="54.3" y="72.7">0R/4/5%</text>
<text x="115.2" y="76.5">100nF/6/25V</text>
<text x="120.6" y="72.9">C109</text>
<text x="132.1" y="72.7">C110</text>
<text x="132.1" y="76.5">100nF/6/25V</text>
<text x="152.2" y="77">R124</text>
<text x="163.1" y="76.6">C111</text>
<text x="172.5" y="75.6">R125</text>
<text x="183.3" y="76.1">C112</text>
<text x="249.7" y="77.3">R126</text>
<text x="117.7" y="83.9">1K/6/1%</text>
<text x="119.9" y="81.4">R127</text>
<text x="133" y="82">R128</text>
<text x="149.6" y="79.7">1K/6/1%</text>
<text x="157.8" y="80.5">100nF/6/25V</text>
<text x="169.8" y="78.2">1K/6/1%</text>
<text x="178" y="80">100nF/6/25V</text>
<text x="246.7" y="79.8">10K/4/1%</text>
<text x="36" y="86.4">1uF/6/16V</text>
<text x="37.9" y="84.1">C113</text>
<text x="47.2" y="86.6">1uF/6/16V</text>
<text x="48.4" y="84.8">C114</text>
<text x="133" y="84.1">1K/6/1%</text>
<text x="238.3" y="85.9">R129</text>
<text x="247.5" y="86">1K/4/1%</text>
<text x="250" y="88.9">C115</text>
<text x="72.9" y="93.9">WM8960</text>
<text x="244.7" y="92.8">100nF/4/25V</text>
<text x="95.5" y="136.7">C116</text>
<text x="84" y="138.9">R130</text>
<text x="84" y="141">1K/6/1%</text>
<text x="95.9" y="140.6">1uF/6/16V</text>
<text x="167" y="141.9">R131</text>
<text x="176.2" y="142">0R/6/5%</text>
<text x="46.3" y="147.7">C117</text>
<text x="84" y="147.7">R132</text>
<text x="84" y="149.9">1.5K/6/1%</text>
<text x="97.8" y="149">C121</text>
<text x="176.1" y="148.8">15pF/6/50V</text>
<text x="180.5" y="146.9">C118</text>
<text x="194.6" y="148.1">C119</text>
<text x="205.6" y="148.5">C120</text>
<text x="224.1" y="146.2">J11</text>
<text x="16.6" y="150.9">MIC1</text>
<text x="42" y="151.3">33pF/6/50V</text>
<text x="97.3" y="150.9">100nF/6/25V</text>
<text x="167.2" y="152.5">R133</text>
<text x="176.4" y="152.7">0R/6/5%</text>
<text x="190.1" y="151.7">15pF/6/50V</text>
<text x="201.3" y="152">15pF/6/50V</text>
<text x="16.9" y="158.4">Micphone</text>
<text x="42" y="160">33pF/6/50V</text>
<text x="46.3" y="156.5">C122</text>
<text x="70.4" y="160">10uF/6/10V</text>
<text x="73.5" y="158.4">C123</text>
<text x="167.7" y="161.4">R134</text>
<text x="176.9" y="161.6">0R/6/5%</text>
<text x="223.2" y="157.9">PH_1X4_2A0</text>
<text x="34.2" y="165.5" transform="rotate(-90 34.2 165.5)">ESD5451X</text>
<text x="37.8" y="165.5" transform="rotate(-90 37.8 165.5)">ESD5451X</text>
<text x="46.3" y="165.4">C125</text>
<text x="83.4" y="165.5">R135</text>
<text x="83.4" y="167.3">1.5K/6/1%</text>
<text x="97.8" y="167.3">100nF/6/25V</text>
<text x="98.2" y="165.5">C124</text>
<text x="181.4" y="166.1">C126</text>
<text x="195.4" y="167.8">C127</text>
<text x="34.2" y="173" transform="rotate(-90 34.2 173)">E19</text>
<text x="37.8" y="173" transform="rotate(-90 37.8 173)">E20</text>
<text x="42" y="168.9">33pF/6/50V</text>
<text x="167.9" y="172.1">R136</text>
<text x="176.8" y="168">15pF/6/50V</text>
<text x="177.1" y="172.3">0R/6/5%</text>
<text x="190.8" y="171.2">15pF/6/50V</text>
<text x="202" y="171.6">15pF/6/50V</text>
<text x="206.3" y="168.2">C128</text>
<text x="83.4" y="175.1">R137</text>
<text x="83.6" y="177.1">1K/6/1%</text>
</g>
<g font-size="1.6" fill="#f00">
<text x="182.1" y="34">MICBIAS</text>
<text x="185.1" y="42.8">MIC1P</text>
<text x="27.6" y="59">{2}</text>
<text x="31.3" y="59">SAI2_MCLK</text>
<text x="257.3" y="57.3">MIC</text>
<text x="257.3" y="59">R1</text>
<text x="27.6" y="62.6">{2}</text>
<text x="27.6" y="60.8">{2}</text>
<text x="27.6" y="64.4">{2}</text>
<text x="31.3" y="62.6">SAI2_SYNC</text>
<text x="31.3" y="60.8">SAI2_BCLK</text>
<text x="31.3" y="64.4">SAI2_TXD</text>
<text x="257.3" y="60.8">R2</text>
<text x="257.3" y="62.6">L2</text>
<text x="257.5" y="64.4">L1</text>
<text x="23.3" y="71.5">{2,5,7,8}</text>
<text x="27.6" y="66.1">{2}</text>
<text x="27.6" y="67.9">{2}</text>
<text x="31.3" y="71.5">I2C2_SCL</text>
<text x="31.3" y="66.1">AUD_INT</text>
<text x="31.3" y="67.9">SAI2_RXD</text>
<text x="23.3" y="73.3">{2,5,7,8}</text>
<text x="29.9" y="76.1">MIC1P</text>
<text x="31.3" y="73.3">I2C2_SDA</text>
<text x="61" y="83.2">MIC2N</text>
<text x="101" y="83.2">SPK_RP</text>
<text x="101" y="81.4">SPK_LN</text>
<text x="101" y="79.7">SPK_LP</text>
<text x="60.9" y="86.8">HPD</text>
<text x="61" y="85">MIC2P</text>
<text x="101" y="85">SPK_RN</text>
<text x="255.4" y="85.9">HPD</text>
<text x="84.9" y="135.3">MICBIAS</text>
<text x="155.8" y="141.9">SPK_LP</text>
<text x="108" y="153.1">MIC2P</text>
<text x="155.8" y="152.5">SPK_LN</text>
<text x="108" y="162">MIC2N</text>
<text x="156.5" y="161.4">SPK_RN</text>
<text x="156.5" y="172.1">SPK_RP</text>
</g>
<g font-size="1.6" fill="#004080">
<text x="73.8" y="46.9">DCVDD</text>
<text x="88.7" y="46.9">AGND</text>
<text x="73.8" y="50.5">AVDD</text>
<text x="73.8" y="48.7">DBVDD</text>
<text x="73.8" y="52.3">SPKVDD1</text>
<text x="85.7" y="50.5">SPKGND2</text>
<text x="85.7" y="48.7">SPKGND1</text>
<text x="88.6" y="52.3">DGND</text>
<text x="73.8" y="59.4">MCLK</text>
<text x="73.8" y="54.1">SPKVDD2 GND_PADDLE</text>
<text x="89.4" y="59.4">VMID</text>
<text x="269.6" y="56.6">GND</text>
<text x="269.6" y="58.3">MIC</text>
<text x="73.8" y="62.9">DACLRC</text>
<text x="73.8" y="61.2">BCLK</text>
<text x="73.8" y="64.7">DACDAT</text>
<text x="86.8" y="61.2">MICBIAS</text>
<text x="269.6" y="60.1">R1</text>
<text x="269.6" y="61.9">R2</text>
<text x="269.6" y="63.7">L2</text>
<text x="269.6" y="65.4">L1</text>
<text x="73.8" y="71.8">SCLK</text>
<text x="73.8" y="66.5">ADCLRC/GPIO1</text>
<text x="73.8" y="68.3">ADCDAT</text>
<text x="89.1" y="66.5">HP_R</text>
<text x="89.4" y="70.1">HP_L</text>
<text x="73.8" y="77.2">LINPUT1</text>
<text x="73.8" y="73.6">SDIN</text>
<text x="89.1" y="73.6">OUT3</text>
<text x="73.8" y="80.7">LINPUT3/JD2</text>
<text x="73.8" y="79">LINPUT2</text>
<text x="87.2" y="82.5">SPK_LN</text>
<text x="87.3" y="80.7">SPK_LP</text>
<text x="73.8" y="84.3">RINPUT1</text>
<text x="73.8" y="86.1">RINPUT2</text>
<text x="73.8" y="87.8">RINPUT3/JD3</text>
<text x="86.9" y="86.1">SPK_RN</text>
<text x="87" y="84.3">SPK_RP</text>
<text x="225.3" y="149.7">1</text>
<text x="20.4" y="154.2">+</text>
<text x="20.8" y="155.9">-</text>
<text x="225.3" y="151.5">2</text>
<text x="225.3" y="153.3">3</text>
<text x="225.3" y="155">4</text>
</g>
<text font-size="1.6" fill="#808040" x="198.1" y="48.2">DNP47K/4/1%</text>
<g font-size="1.6" fill="#00f">
<text x="142.7" y="65.3" transform="rotate(-90 142.7 65.3)">+</text>
<text x="142.7" y="68.8" transform="rotate(-90 142.7 68.8)">+</text>
</g>
<g font-size="1.3">
<text x="30.8" y="1.3">5</text>
<text x="88.9" y="1.3">4</text>
<text x="147" y="1.3">3</text>
<text x="205" y="1.3">2</text>
<text x="263.1" y="1.3">1</text>
<text x=".5" y="28.4">D</text>
<text x="292.6" y="28.4">D</text>
<text x=".5" y="79.5">C</text>
<text x="292.6" y="79.5">C</text>
<text x=".5" y="130.6">B</text>
<text x="292.6" y="130.6">B</text>
<text x=".5" y="181.7">A</text>
<text x="292.6" y="181.7">A</text>
<text x="30.8" y="207.4">5</text>
<text x="88.9" y="207.4">4</text>
<text x="147" y="207.4">3</text>
<text x="205" y="207.4">2</text>
<text x="263.1" y="207.4">1</text>
</g>
</svg>
